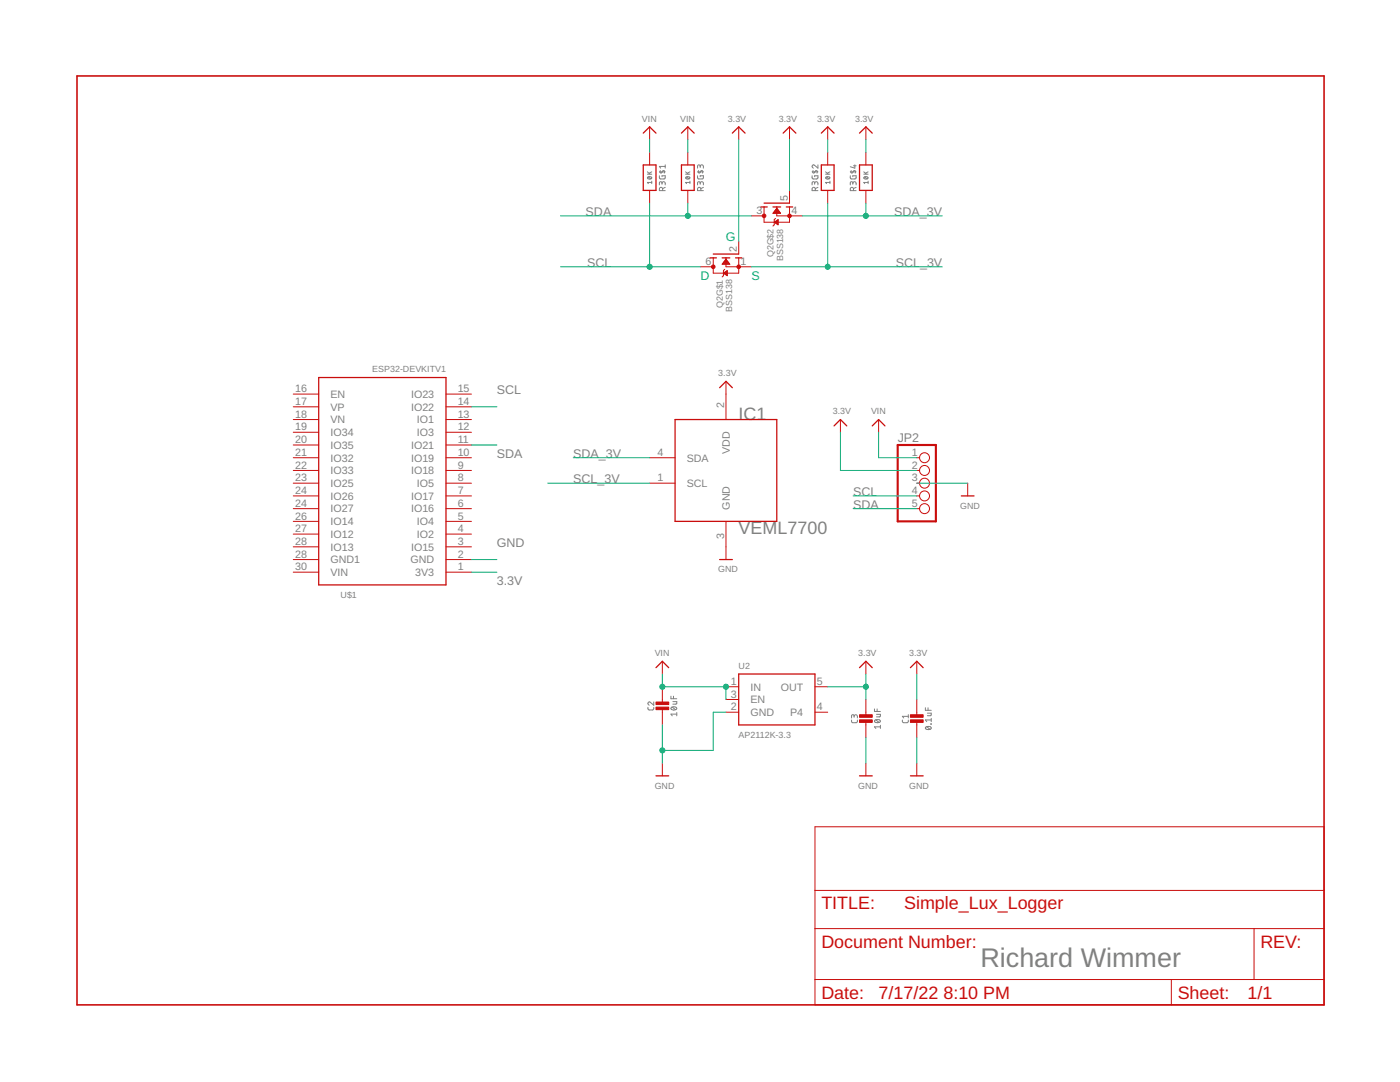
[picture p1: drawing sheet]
<svg xmlns="http://www.w3.org/2000/svg" width="279mm" height="216mm" viewBox="0 0 279 216" stroke-linecap="round" stroke-linejoin="round" font-family="sans-serif">
<g fill="none" stroke="#808080" stroke-width=".2">
<path d="M129.2 34.8h.9M129.2 34.3l.5 .5M129.2 35.4a.46 .46 0 0 1 .5-.2 .46 .46 0 0 1 .3 .4 .45 .45 0 0 1-.4 .1 .45 .45 0 0 1-.4-.3zM129.4 35.3l.5 .4M130.1 36.4h-.9l.2 .2M130.1 36.2v.4M130.1 34.3l-.6 .3M131.6 35.1l.1 .6 1-.1 .1-.5h-.7v.2M131.6 34.3h1.2M131.8 34l-.1 .4 .2 .1 .5-.5 .2 .1v.4M132.1 36.6l.1-.3h.3l.2 .1 .1 .5M132.1 36.8v-.4l-.3-.1-.2 .1v.5"/>
<path d="M132.2 38l-.1-.6h-.4l-.1 .6h1.2M132.8 37.4l-.6 .2M132.8 32.9v.6M132.8 33.2h-1.2l.2 .3M136.8 34.8h.9M136.8 34.3l.6 .5M136.9 35.4a.44 .44 0 0 1 .4-.2 .44 .44 0 0 1 .3 .4 .44 .44 0 0 1-.4 .1 .44 .44 0 0 1-.3-.3zM137 35.3l.5 .4M137.7 36.4h-.9l.2 .2M137.7 36.2v.4M137.7 34.3l-.5 .3M139.2 35.1l.1 .6 1-.1 .1-.5h-.7v.2"/>
<path d="M139.2 34.3h1.2M139.4 34l-.1 .4 .2 .1 .5-.5 .2 .1v.4M139.7 36.6l.1-.3h.3l.3 .1v.5M139.7 36.8v-.4l-.3-.1-.2 .1v.5M139.7 33.2l.1-.2h.5l.1 .5M139.7 33.4v-.4l-.3-.1-.2 .1v.5M139.9 38l-.2-.6h-.4l-.1 .6h1.2M140.4 37.4l-.5 .2M162.1 35.1l.1 .6h.8l.2-.1v-.5h-.6v.2M162.1 34.3h1.1M162.3 34l-.1 .4 .1 .1 .5-.5 .2 .1v.4M162.6 36.6l.1-.3h.3l.2 .1v.5"/>
<path d="M162.6 36.8v-.4l-.3-.1-.2 .1v.5M162.7 38l-.1-.6h-.4l-.1 .6h1.1M163.2 32.9v.6l-.6-.5a.32 .32 0 0 0-.5 .1 .32 .32 0 0 0 .2 .4M163.2 37.4l-.5 .2M164.8 34.8h.8M164.8 34.3l.5 .5M164.8 35.4a.44 .44 0 0 1 .5-.2 .44 .44 0 0 1 .3 .4 .44 .44 0 0 1-.5 .1 .44 .44 0 0 1-.3-.3zM165 35.3l.4 .4M165.6 36.4h-.8l.2 .2M165.6 36.2v.4M165.6 34.3l-.5 .3M169.7 35.1l.1 .6h.8l.2-.1 .1-.5h-.7v.2"/>
<path d="M169.7 34.3h1.2M169.9 34l-.1 .4 .2 .1 .5-.5 .2 .1v.4M170.2 36.6l.1-.3h.3l.2 .1 .1 .5M170.2 36.8v-.4l-.3-.1-.2 .1v.5M170.3 38l-.1-.6h-.4l-.1 .6h1.2M170.3 33.1h.6M170.6 32.9v.6l-.9-.2M170.9 37.4l-.6 .2M172.4 34.8h.8M172.4 34.3l.5 .5M172.4 35.4a.45 .45 0 0 1 .5-.2 .45 .45 0 0 1 .3 .4 .46 .46 0 0 1-.5 .1 .46 .46 0 0 1-.3-.3zM172.6 35.3l.5 .4"/>
<path d="M173.2 36.4h-.8l.2 .2M173.2 36.2v.4M173.2 34.3l-.5 .3M133.9 138.9v.5h1.2M134.3 140h.8l-.1 .5h-.7M134.4 138.9v.5M129.3 141.1v.4l.3 .2 .7-.1 .2-.5M130.5 140.1v.6l-.7-.5a.32 .32 0 0 0-.5 .1 .32 .32 0 0 0 .3 .4M134 141.2a.65 .65 0 0 1 1 .3 .64 .64 0 0 1-1.1-.2zM134.2 141.1l.6 .5M135.1 142.5h-1.2l.3 .3M135.1 142.2v.6"/>
<path d="M169.9 143.7l.1 .4 .2 .1h.7l.2-.5M170.5 142.9l.1-.2 .3-.1 .2 .2v.5M170.5 143.1l-.1-.4-.3-.1-.1 .1-.1 .6M174.5 141.5v.5h1.2M174.6 143.7a.66 .66 0 0 1 1.1 .3 .67 .67 0 0 1-1.2-.2zM174.8 143.6l.6 .5M174.9 142.5h.8l-.1 .5h-.7M175 141.5v.5M175.7 145h-1.2l.3 .4M175.7 144.7v.7M180.1 143.7v.4l.3 .1h.7l.2-.5M181.3 142.6v.7"/>
<path d="M181.3 142.9h-1.2l.3 .4M184.7 141.2v.5h1.1M184.7 145.2a.66 .66 0 0 1 1.1 .2 .66 .66 0 0 1-1.1-.2zM185 145l.6 .5M185.1 142.3h.7v.5h-.7M185.2 141.2v.5M185.8 144.5h.1M185.8 143.3v.7M185.8 143.7h-1.1l.3 .3"/>
</g>
<g fill="none" stroke="#c90d0c" stroke-width=".25">
<path d="M128.4 32.9h2.5v5.1h-2.5zM128.4 26.6l1.2-1.3 1.3 1.3M136 32.9h2.5v5.1h-2.5zM136 26.6l1.3-1.3 1.2 1.3M146.2 26.6l1.2-1.3 1.3 1.3M156.3 26.6l1.3-1.3 1.2 1.3M163.9 26.6l1.3-1.3 1.3 1.3M163.9 32.9h2.6v5.1h-2.6zM171.5 26.6l1.3-1.3 1.3 1.3M171.5 32.9h2.6v5.1h-2.6zM141.7 51.5h1.3M142.3 50.7h5.1"/>
<path d="M144.1 51.5h1.5M146.8 51.5h1.3M151.8 41.3h1.3M152.5 40.5h5.1M154.3 41.3h1.5M156.9 41.3h1.3M63.6 75.3h25.4v41.4h-25.4zM143.6 77.4l1.3-1.3 1.3 1.3M134.7 83.7h20.3v20.3h-20.3zM166.5 85l1.2-1.3 1.3 1.3M174.1 85l1.2-1.3 1.3 1.3M191.9 99h2.5"/>
<path d="M143.6 111.7h2.6M130.9 133.2l1.3-1.2 1.3 1.2M147.4 134.5h15.2v10.2h-15.2zM171.5 133.2l1.3-1.2 1.3 1.2M181.7 133.2l1.3-1.2 1.2 1.2M130.9 154.8h2.6M171.5 154.8h2.6M181.7 154.8h2.5"/>
</g>
<g fill="none" stroke="#c90d0c" stroke-width=".2">
<path d="M129.6 25.3v2.5M129.6 30.4v2.5M129.6 38v2.5M137.3 25.3v2.5M137.3 30.4v2.5M137.3 38v2.5M147.4 25.3v2.5M157.6 25.3v2.5M157.6 38v2.5M165.2 25.3v2.5M165.2 30.4v2.5M165.2 38v2.5"/>
<path d="M172.8 25.3v2.5M172.8 30.4v2.5M172.8 38v2.5M139.8 53.2h2.5M142.3 51.5v3h5.1v-3M144.2 52.7h1.4M144.3 52.5h1.2M144.4 52.4h1M144.4 54.5l.7-.5v1zM144.4 52.3h.9M144.5 54.6h.6M144.5 52.2h.7"/>
<path d="M144.6 54.3h.5M144.6 53.7l-.2 .3v1l-.3 .3M144.6 52h.5M144.7 54.7h.4M144.7 51.9h.3M144.8 54.2h.3M144.8 51.8h.1M144.8 54.8h.3M144.9 51.5v1.7h5.1M144.9 51.7l.7 1h-1.5zM145 54.1h.1M145 54.9h.1"/>
<path d="M147.4 48.2v2.5M150 43.1h2.5M152.5 41.3v3h5.1v-3M154.3 42.5h1.5M154.4 42.4h1.3M154.5 42.3h1.1M154.5 44.3l.8-.5v1.1zM154.6 44.3h.7M154.6 42.2h.9M154.7 42h.7M154.7 44.4h.6M154.7 44.2h.6"/>
<path d="M154.8 43.6l-.3 .2v1.1l-.2 .2M154.8 41.9h.5M154.9 44.6h.4M154.9 41.8h.3M154.9 44.1h.4M154.9 41.7h.2M155 41.3v1.8h5.1M155 41.6l.8 1h-1.5zM155 44.7h.3M155.1 44h.2M155.2 44.8h.1M155.3 43.9h.1"/>
<path d="M58.5 78.6h5.1M89 78.6h5.1M144.9 76.1v7.6M58.5 99h5.1M58.5 96.4h5.1M58.5 93.9h5.1M58.5 91.3h5.1M58.5 88.8h5.1M58.5 86.3h5.1M58.5 83.7h5.1M58.5 81.2h5.1M89 99h5.1"/>
<path d="M89 96.4h5.1M89 93.9h5.1M89 91.3h5.1M89 88.8h5.1M89 86.3h5.1M89 83.7h5.1M89 81.2h5.1M129.6 96.4h5.1M129.6 91.3h5.1M167.7 83.7v2.6M175.3 83.7v2.6M183 99h.5"/>
<path d="M183 96.4h.5M183 93.9h.5M183 91.3h.5M193.1 96.4v2.6M58.5 114.2h5.1M58.5 111.7h5.1M58.5 109.1h5.1M58.5 106.6h5.1M58.5 104h5.1M58.5 101.5h5.1M89 114.2h5.1M89 111.7h5.1"/>
<path d="M89 109.1h5.1M89 106.6h5.1M89 104h5.1M89 101.5h5.1M144.9 104v7.7M183 101.5h.5M132.2 132v2.5M132.2 137v3.3M144.9 137h2.5M144.9 139.6h2.5M162.6 137h2.6M172.8 132v2.5"/>
<path d="M172.8 139.6v3.3M183 132v2.5M183 139.6v3.3M132.2 141.4v3.3M132.2 152.3v2.5M144.9 142.1h2.5M162.6 142.1h2.6M172.8 143.9v3.3M172.8 152.3v2.5M183 143.9v3.3M183 152.3v2.5M162.6 165h101.6v35.5h-101.6z"/>
<path d="M162.6 177.7h101.6M162.6 185.3h101.6M162.6 195.5h101.6M233.8 195.5v5M250.3 185.3v10.2"/>
<circle cx="184.5" cy="91.3" r=".99"/>
<circle cx="184.5" cy="93.9" r=".99"/>
<circle cx="184.5" cy="96.4" r=".99"/>
<circle cx="184.5" cy="99" r=".99"/>
<circle cx="184.5" cy="101.5" r=".99"/>
</g>
<g fill="#c90d0c" stroke="#c90d0c" stroke-width=".2">
<path d="M130.9 141.1h2.6v.5h-2.6z"/>
<path d="M130.9 140.1h2.6v.5h-2.6z"/>
<path d="M171.5 143.6h2.6v.5h-2.6z"/>
<path d="M171.5 142.6h2.6v.5h-2.6z"/>
<path d="M181.7 143.6h2.5v.5h-2.5z"/>
<path d="M181.7 142.6h2.5v.5h-2.5z"/>
</g>
<path d="M179.2 88.8h7.6v15.2h-7.6z" fill="none" stroke="#c90d0c" stroke-width=".42"/>
<g fill="#c90d0c" stroke="#c90d0c" stroke-width=".2">
<circle cx="147.4" cy="53.2" r=".36"/>
<circle cx="142.3" cy="53.2" r=".36"/>
<circle cx="157.6" cy="43.1" r=".36"/>
<circle cx="152.5" cy="43.1" r=".36"/>
</g>
<path d="M15.4 15.2h248.8v185.3h-248.8z" fill="none" stroke="#c90d0c" stroke-width=".32"/>
<g fill="none" stroke="#0dab76" stroke-width=".2">
<path d="M129.6 27.8v2.6M137.3 27.8v2.6M147.4 27.8v20.4M157.6 27.8v10.2M165.2 27.8v2.6M172.8 27.8v2.6M111.9 43.1h38.1M111.9 53.2h27.9M129.6 40.5v12.7M137.3 40.5v2.6M150 53.2h38M160.1 43.1h27.9"/>
<path d="M165.2 40.5v12.7M172.8 40.5v2.6M94.1 88.8h5.1M94.1 81.2h5.1M109.3 96.4h20.3M114.4 91.3h15.2M167.7 86.3v7.6h15.3M170.3 99h12.7M175.3 86.3v5h7.7M183 96.4h10.1M94.1 111.7h5.1M94.1 114.2h5.1"/>
<path d="M170.3 101.5h12.7M132.2 134.5v2.5h12.7v2.6M165.2 137h7.6M172.8 134.5v5.1M183 134.5v5.1M132.2 144.7v7.6M144.9 142.1h-2.6v7.6h-10.1M172.8 147.2v5.1M183 147.2v5.1"/>
</g>
<g fill="#0dab76" stroke="#0dab76" stroke-width=".2">
<circle cx="132.2" cy="149.7" r=".51"/>
<circle cx="137.3" cy="43.1" r=".51"/>
<circle cx="129.6" cy="53.2" r=".51"/>
<circle cx="132.2" cy="137" r=".51"/>
<circle cx="144.9" cy="137" r=".51"/>
<circle cx="165.2" cy="53.2" r=".51"/>
<circle cx="172.8" cy="43.1" r=".51"/>
<circle cx="172.8" cy="137" r=".51"/>
</g>
<text font-size="5.4" fill="#808080" x="195.7" y="192.9">Richard Wimmer</text>
<g font-size="3.6" fill="#808080">
<text x="147.4" y="83.7">IC1</text>
<text x="147.4" y="106.6">VEML7700</text>
</g>
<g font-size="3.6" fill="#c90d0c">
<text x="163.9" y="181.5">TITLE:</text>
<text x="180.4" y="181.5">Simple_Lux_Logger</text>
<text x="163.9" y="189.1">Document Number:</text>
<text x="251.5" y="189.1">REV:</text>
<text x="163.9" y="199.3">Date:</text>
<text x="175.4" y="199.3">7/17/22</text>
<text x="188.3" y="199.3">8:10 PM</text>
<text x="235" y="199.3">Sheet:</text>
<text x="249" y="199.3">1/1</text>
</g>
<g font-size="2.5" fill="#808080">
<text x="116.9" y="43.1">SDA</text>
<text x="178.5" y="43.1">SDA_3V</text>
<text x="117.2" y="53.2">SCL</text>
<text x="178.8" y="53.2">SCL_3V</text>
<text x="99.2" y="78.6">SCL</text>
<text x="179.2" y="88.2">JP2</text>
<text x="99.2" y="91.3">SDA</text>
<text x="114.4" y="91.3">SDA_3V</text>
<text x="114.4" y="96.4">SCL_3V</text>
<text x="170.3" y="101.5">SDA</text>
<text x="170.3" y="98.9">SCL</text>
<text x="99.2" y="109.1">GND</text>
<text x="99.2" y="116.7">3.3V</text>
</g>
<g font-size="2.5" fill="#0dab76">
<text x="144.9" y="48.2">G</text>
<text x="139.8" y="55.8">D</text>
<text x="150" y="55.8">S</text>
</g>
<g font-size="2.1" fill="#808080">
<text x="157.2" y="40.2" transform="rotate(-90 157.2 40.2)">5</text>
<text x="151" y="42.7">3</text>
<text x="157.9" y="42.7">4</text>
<text x="140.8" y="52.9">6</text>
<text x="147.1" y="50.3" transform="rotate(-90 147.1 50.3)">2</text>
<text x="147.8" y="52.9">1</text>
<text x="58.9" y="78.3">16</text>
<text x="58.9" y="80.8">17</text>
<text x="58.9" y="83.4">18</text>
<text x="65.9" y="79.4">EN</text>
<text x="65.9" y="81.9">VP</text>
<text x="82" y="81.9">IO22</text>
<text x="82" y="79.4">IO23</text>
<text x="91.3" y="83.4">13</text>
<text x="91.3" y="80.8">14</text>
<text x="91.3" y="78.3">15</text>
<text x="144.5" y="81.4" transform="rotate(-90 144.5 81.4)">2</text>
<text x="58.9" y="85.9">19</text>
<text x="58.9" y="88.4">20</text>
<text x="65.9" y="84.5">VN</text>
<text x="65.9" y="87">IO34</text>
<text x="65.9" y="89.6">IO35</text>
<text x="82" y="89.6">IO21</text>
<text x="83.2" y="87">IO3</text>
<text x="83.2" y="84.5">IO1</text>
<text x="91.3" y="88.4">11</text>
<text x="91.3" y="85.9">12</text>
<text x="58.9" y="91">21</text>
<text x="58.9" y="93.5">22</text>
<text x="65.9" y="92.1">IO32</text>
<text x="65.9" y="94.6">IO33</text>
<text x="82" y="94.6">IO18</text>
<text x="82" y="92.1">IO19</text>
<text x="91.3" y="93.5">9</text>
<text x="91.3" y="91">10</text>
<text x="131.2" y="91">4</text>
<text x="137.1" y="92.1">SDA</text>
<text x="145.6" y="90.6" transform="rotate(-90 145.6 90.6)">VDD</text>
<text x="182" y="91">1</text>
<text x="182" y="93.5">2</text>
<text x="58.9" y="96.1">23</text>
<text x="58.9" y="98.6">24</text>
<text x="58.9" y="101.1">24</text>
<text x="65.9" y="97.2">IO25</text>
<text x="65.9" y="99.7">IO26</text>
<text x="82" y="99.7">IO17</text>
<text x="83.2" y="97.2">IO5</text>
<text x="91.3" y="101.1">6</text>
<text x="91.3" y="98.6">7</text>
<text x="91.3" y="96.1">8</text>
<text x="131.2" y="96.1">1</text>
<text x="137.1" y="97.2">SCL</text>
<text x="145.6" y="101.7" transform="rotate(-90 145.6 101.7)">GND</text>
<text x="182" y="96.1">3</text>
<text x="182" y="98.6">4</text>
<text x="182" y="101.1">5</text>
<text x="58.9" y="103.7">26</text>
<text x="58.9" y="106.2">27</text>
<text x="65.9" y="102.2">IO27</text>
<text x="65.9" y="104.8">IO14</text>
<text x="65.9" y="107.3">IO12</text>
<text x="82" y="102.2">IO16</text>
<text x="83.2" y="107.3">IO2</text>
<text x="83.2" y="104.8">IO4</text>
<text x="91.3" y="106.2">4</text>
<text x="91.3" y="103.7">5</text>
<text x="144.5" y="107.5" transform="rotate(-90 144.5 107.5)">3</text>
<text x="58.9" y="108.7">28</text>
<text x="58.9" y="111.3">28</text>
<text x="58.9" y="113.8">30</text>
<text x="65.9" y="109.9">IO13</text>
<text x="65.9" y="112.4">GND1</text>
<text x="81.9" y="112.4">GND</text>
<text x="82" y="109.9">IO15</text>
<text x="91.3" y="113.8">1</text>
<text x="91.3" y="111.3">2</text>
<text x="91.3" y="108.7">3</text>
<text x="65.9" y="114.9">VIN</text>
<text x="82.9" y="114.9">3V3</text>
<text x="145.9" y="136.7">1</text>
<text x="149.8" y="137.8">IN</text>
<text x="155.8" y="137.8">OUT</text>
<text x="163" y="136.7">5</text>
<text x="145.9" y="139.2">3</text>
<text x="145.9" y="141.8">2</text>
<text x="149.8" y="140.3">EN</text>
<text x="149.8" y="142.9">GND</text>
<text x="157.7" y="142.9">P4</text>
<text x="163" y="141.8">4</text>
</g>
<g font-size="1.8" fill="#808080">
<text x="128.1" y="24.3">VIN</text>
<text x="135.7" y="24.3">VIN</text>
<text x="145.3" y="24.3">3.3V</text>
<text x="155.4" y="24.3">3.3V</text>
<text x="163.1" y="24.3">3.3V</text>
<text x="170.7" y="24.3">3.3V</text>
<text x="154.4" y="51.4" transform="rotate(-90 154.4 51.4)">Q2G$2</text>
<text x="156.3" y="52.1" transform="rotate(-90 156.3 52.1)">BSS138</text>
<text x="144.2" y="61.5" transform="rotate(-90 144.2 61.5)">Q2G$1</text>
<text x="146.1" y="62.3" transform="rotate(-90 146.1 62.3)">BSS138</text>
<text x="74.3" y="74.2">ESP32-DEVKITV1</text>
<text x="143.4" y="75.1">3.3V</text>
<text x="166.2" y="82.7">3.3V</text>
<text x="173.8" y="82.7">VIN</text>
<text x="191.6" y="101.5">GND</text>
<text x="68" y="119.3">U$1</text>
<text x="143.4" y="114.2">GND</text>
<text x="130.7" y="130.9">VIN</text>
<text x="171.3" y="130.9">3.3V</text>
<text x="181.4" y="130.9">3.3V</text>
<text x="147.4" y="133.5">U2</text>
<text x="147.4" y="147.2">AP2112K-3.3</text>
<text x="130.7" y="157.4">GND</text>
<text x="171.3" y="157.4">GND</text>
<text x="181.4" y="157.4">GND</text>
</g>
</svg>
